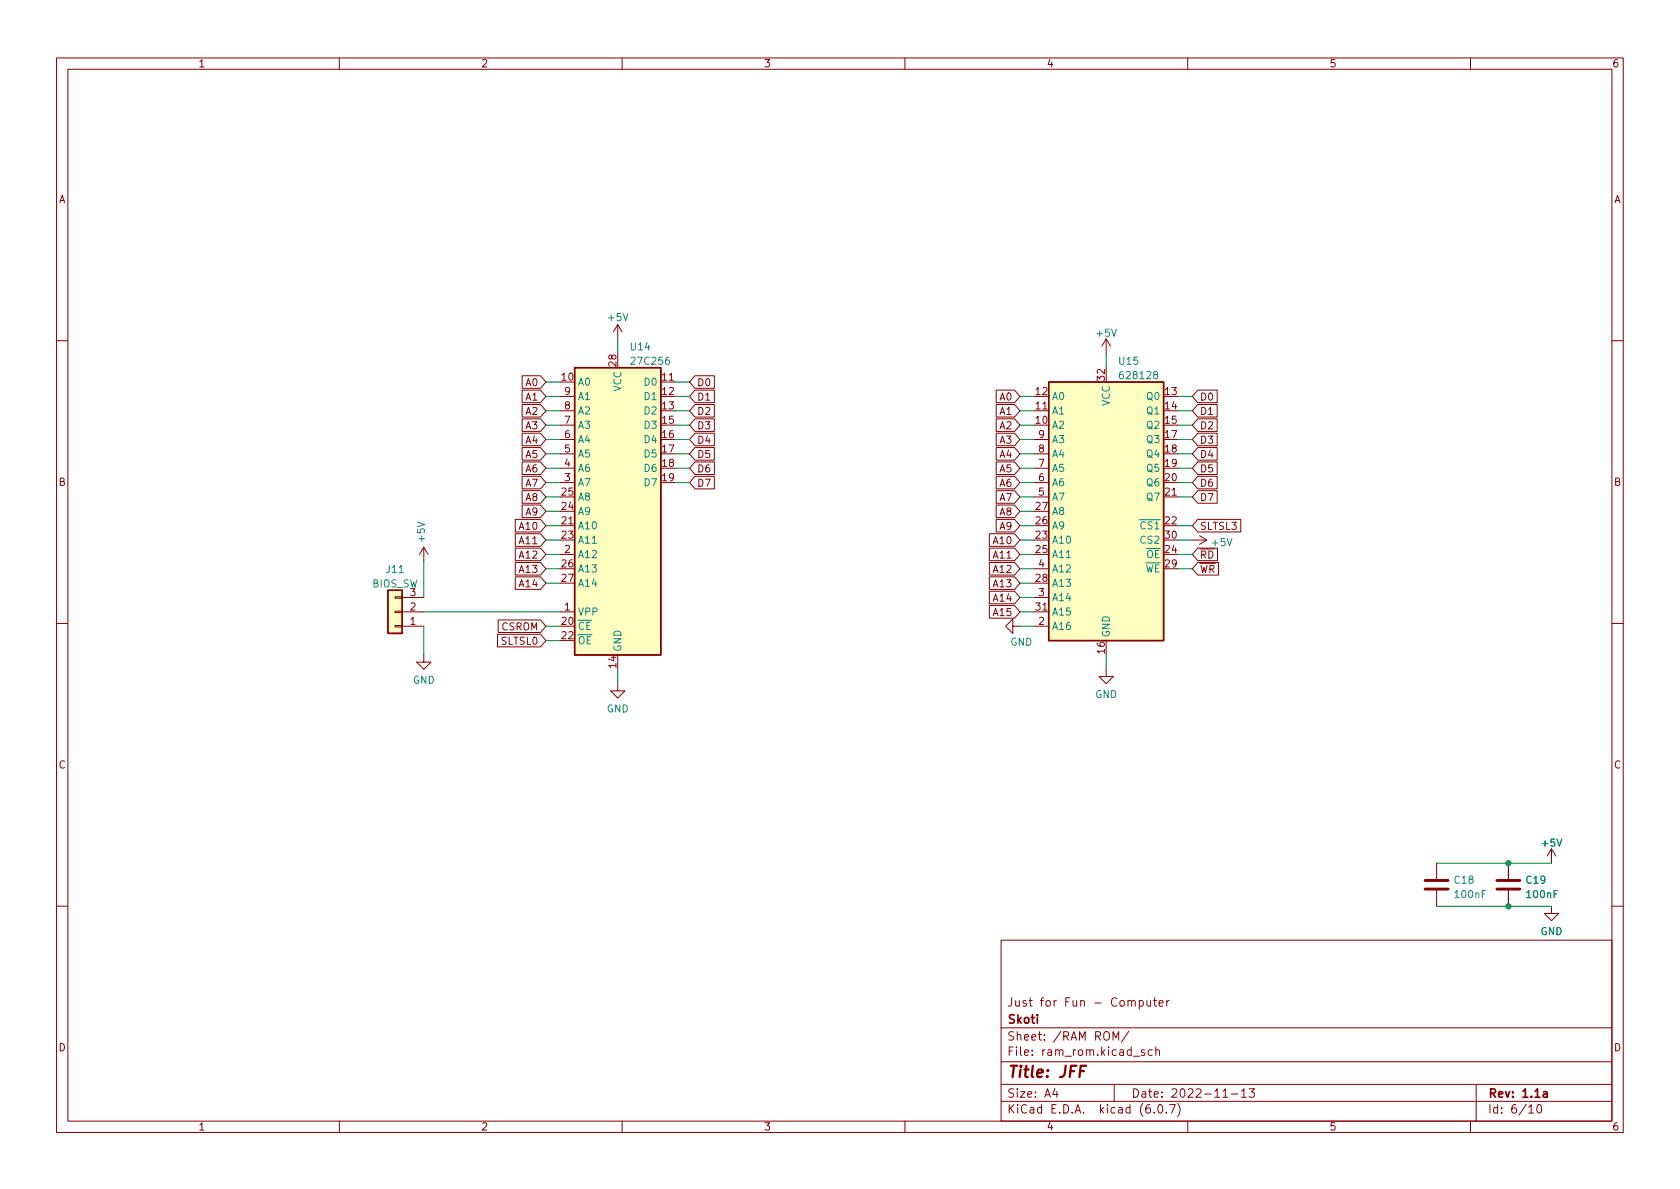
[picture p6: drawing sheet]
<svg xmlns="http://www.w3.org/2000/svg" width="297mm" height="210mm" viewBox="0 0 297 210" stroke-linecap="round" stroke-linejoin="round" font-family="sans-serif">
<g fill="none" stroke="#840000" stroke-width=".18">
<path d="M10 10.2h277v190.1h-277zM12 12.2h273v186.1h-273zM60 10.2v2M110 10.2v2M160 10.2v2M210 10.2v2M260 10.2v2M109.2 57.4l-.7 1.3M109.2 57.4v2.5M109.2 57.4l.8 1.3M195.6 59.9l-.8 1.3M195.6 59.9v2.6"/>
<path d="M195.6 59.9l.7 1.3M10 60.2h2M92.3 79.1h3.3l.9 1.2-.9 1.1h-3.3zM92.3 74.1h3.3l.9 1.1-.9 1.1h-3.3zM92.3 69h3.3l.9 1.1-.9 1.1h-3.3zM92.3 71.5h3.3l.9 1.1-.9 1.1h-3.3zM92.3 76.6h3.3l.9 1.1-.9 1.1h-3.3zM92.3 66.4h3.3l.9 1.2-.9 1.1h-3.3zM99.1 77.7h2.5M99.1 75.2h2.5M99.1 72.6h2.5M99.1 70.1h2.5"/>
<path d="M116.8 67.6h2.6M122.9 69h3.4v2.2h-3.4l-1-1.1zM122.9 66.4h3.4v2.3h-3.4l-1-1.1zM122.9 71.5h3.4v2.2h-3.4l-1-1.1zM122.9 74.1h3.4v2.2h-3.4l-1-1.1zM122.9 76.6h3.4v2.2h-3.4l-1-1.1zM122.9 79.1h3.4v2.3h-3.4l-1-1.1zM176.1 76.6h3.3l.9 1.1-.9 1.1h-3.3zM176.1 71.5h3.3l.9 1.1-.9 1.1h-3.3zM176.1 74.1h3.3l.9 1.1-.9 1.1h-3.3zM176.1 69h3.3l.9 1.1-.9 1.1h-3.3zM176.1 79.1h3.3l.9 1.2-.9 1.1h-3.3z"/>
<path d="M182.9 77.7h2.5M182.9 72.6h2.5M211.8 71.5h3.4v2.2h-3.4l-1-1.1zM211.8 69h3.4v2.2h-3.4l-1-1.1zM211.8 76.6h3.4v2.2h-3.4l-1-1.1zM211.8 74.1h3.4v2.2h-3.4l-1-1.1zM211.8 79.1h3.4v2.3h-3.4l-1-1.1zM285 60.2h2M74.9 96.8l-.7 1.2M74.9 96.8v2.5M74.9 96.8l.8 1.2M91.1 96.9h4.5l.9 1.1-.9 1.1h-4.5z"/>
<path d="M91.1 99.5h4.5l.9 1.1-.9 1.1h-4.5zM91.1 91.8h4.5l.9 1.2-.9 1.1h-4.5zM91.1 94.4h4.5l.9 1.1-.9 1.1h-4.5zM92.3 81.7h3.3l.9 1.1-.9 1.1h-3.3zM92.3 86.8h3.3l.9 1.1-.9 1.1h-3.3zM92.3 84.2h3.3l.9 1.1-.9 1.1h-3.3zM92.3 89.3h3.3l.9 1.1-.9 1.1h-3.3zM99.1 98h2.5M99.1 93h2.5M99.1 85.3h2.5M99.1 82.8h2.5M99.1 80.3h2.5"/>
<path d="M122.9 81.7h3.4v2.2h-3.4l-1-1.1zM122.9 84.2h3.4v2.2h-3.4l-1-1.1zM174.9 94.4h4.5l.9 1.1-.9 1.1h-4.5zM174.9 96.9h4.5l.9 1.1-.9 1.1h-4.5zM174.9 99.5h4.5l.9 1.1-.9 1.1h-4.5zM176.1 84.2h3.3l.9 1.1-.9 1.1h-3.3zM176.1 86.8h3.3l.9 1.1-.9 1.1h-3.3zM176.1 91.8h3.3l.9 1.2-.9 1.1h-3.3zM176.1 81.7h3.3l.9 1.1-.9 1.1h-3.3zM176.1 89.3h3.3l.9 1.1-.9 1.1h-3.3zM182.9 85.3h2.5M182.9 82.8h2.5"/>
<path d="M182.9 80.3h2.5M182.9 87.9h2.5M205.7 87.9h2.6M210.8 95.5h2.6M211.8 99.5h3.6v2.2h-3.6l-1-1.1zM211.8 91.8h7.6v2.3h-7.6l-1-1.1zM211.8 96.9h3.5v2.2h-3.5l-1-1.1zM211.8 81.7h3.4v2.2h-3.4l-1-1.1zM211.8 86.8h3.4v2.2h-3.4l-1-1.1zM211.8 84.2h3.4v2.2h-3.4l-1-1.1zM212.1 94.7l1.3 .8M213.4 95.5l-1.3 .8"/>
<path d="M10 110.2h2M69.8 105.5h1.3v.3h-1.3zM69.8 108.1h1.3v.2h-1.3zM69.8 110.6h1.3v.3h-1.3zM71.1 108.2h3.8M71.1 110.7h3.8M71.1 105.7h3.8M74.9 115.8v1.3h1.3l-1.3 1.3-1.2-1.3h1.2M88 112.2h7.6l.9 1.1-.9 1.1h-7.6zM88.1 109.6h7.5l.9 1.1-.9 1.1h-7.5zM91.1 102h4.5l.9 1.1-.9 1.1h-4.5zM99.1 108.2h2.5"/>
<path d="M174.9 104.5h4.5l.9 1.2-.9 1.1h-4.5zM174.9 107.1h4.5l.9 1.1-.9 1.1h-4.5zM174.9 102h4.5l.9 1.1-.9 1.1h-4.5zM179.1 110.7v-1.2l-1.3 1.2 1.3 1.3v-1.3h1.2M182.9 108.2h2.5M182.9 110.7h2.5M182.9 105.7h2.5M182.9 100.6h2.5M195.6 118.4v1.2h1.2l-1.2 1.3-1.3-1.3h1.3M285 110.2h2M109.2 120.9v1.3h1.3l-1.3 1.2-1.3-1.2h1.3M254 152.6v2.8"/>
<path d="M254 157.5v2.8M266.7 152.6v2.8M266.7 157.5v2.8M274.3 150.1l-.7 1.3M274.3 150.1v2.5M274.3 150.1l.8 1.3M10 160.2h2M177 166.3h108v32h-108zM201.4 177l.5-.1 .2 .3v.4l-.1 .3h-.6M201.4 176.9v1.5M202.8 176.9l.1 1h.3l.2-.1M203.4 176.9v1"/>
<path d="M203.9 176.9h.6M204.1 176.4v1.3l.4 .2M204.9 177.4l.7-.1v-.3l-.5-.1-.2 .2 .1 .8h.6M206.3 176.9v1M206.7 176.9l-.3 .1-.1 .2M274.3 160.3v1.2h1.3l-1.3 1.3-1.3-1.3h1.3M285 160.2h2M60 198.3v2M110 198.3v2M160 198.3v2M177 194.8h108M177 191.8h108"/>
<path d="M177 187.8h108M177 181.8h108M186.5 192.5l-.4 1h1M186.9 193v1M196.8 183.9v-1.5l.5 1.1 .5-1.1v1.5M197 191.8v3M199.6 182.4l-1.3 1.9M200.4 186.8h1.1M202.4 185.7l-.4-.1-.2 .2 .1 .3 .5 .1v.4h-.6M203.7 185.7l-.4-.1-.3 .3v.4l.1 .3h.6M204.1 196.7v.1M204.4 185.8l.2-.2 .3 .1 .1 .9"/>
<path d="M204.4 185.1v1.5M204.9 195.4l.2-.1a.81 .81 0 0 1 .6 .7 .81 .81 0 0 1-.3 .8h-.2a.81 .81 0 0 1-.6-.6 .81 .81 0 0 1 .3-.8zM206.2 196.7v.1M206.8 195.3h1l-.7 1.5M208.2 195.1a1.72 1.72 0 0 1 0 2.3M210 198.3v2M216.2 194h.9M217.7 193.5h1.2M219.5 193l.4-.5v1.5M219.5 194h.9M220.9 192.5h.9l-.5 .6 .4 .1v.7l-.2 .1h-.4l-.2-.1M260 198.3v2"/>
<path d="M261 191.8v6.5M270.3 195.8l.4-.5v1.5M270.3 196.8h.9M271.9 195.4l.2-.1a.81 .81 0 0 1 .6 .7 .81 .81 0 0 1-.3 .8h-.2a.81 .81 0 0 1-.6-.6 .81 .81 0 0 1 .3-.8z"/>
</g>
<path d="M272.9 193.1h.6l.1 .9M273.6 193.4l-.5 .1a.29 .29 0 0 0-.3 .2 .29 .29 0 0 0 .3 .3h.5" fill="none" stroke="#840000" stroke-width=".3"/>
<path d="M192 188.5h-.9l-.3 2" fill="none" stroke="#840000" stroke-width=".4"/>
<path d="M252 157.2h4M252 155.7h4M264.7 157.2h4M264.7 155.7h4" fill="none" stroke="#840000" stroke-width=".51"/>
<g fill="#ffffc2" stroke="#ffffc2" stroke-width=".18">
<path d="M101.6 65h15.2v50.8h-15.2z"/>
<path d="M185.4 67.6h20.3v45.7h-20.3z"/>
<path d="M68.6 104.4h2.5v7.6h-2.5z"/>
</g>
<path d="M101.6 65h15.2v50.8h-15.2zM185.4 67.6h20.3v45.7h-20.3zM68.6 104.4h2.5v7.6h-2.5z" fill="none" stroke="#840000" stroke-width=".25"/>
<g fill="none" stroke="#008400" stroke-width=".18">
<path d="M109.2 59.9v2.6M96.5 67.6h2.6M96.5 72.6h2.6M96.5 70.1h2.6M96.5 77.7h2.6M96.5 75.2h2.6M119.4 67.6h2.5M119.4 72.6h2.5M119.4 70.1h2.5M119.4 77.7h2.5M119.4 75.2h2.5M180.3 72.6h2.6"/>
<path d="M180.3 70.1h2.6M180.3 77.7h2.6M180.3 75.2h2.6M195.6 62.5v2.5M208.3 72.6h2.5M208.3 70.1h2.5M208.3 77.7h2.5M208.3 75.2h2.5M74.9 99.3v6.4M96.5 87.9h2.6M96.5 95.5h2.6M96.5 90.4h2.6"/>
<path d="M96.5 93h2.6M96.5 98h2.6M96.5 85.3h2.6M96.5 82.8h2.6M96.5 80.3h2.6M119.4 85.3h2.5M119.4 82.8h2.5M119.4 80.3h2.5M180.3 87.9h2.6M180.3 95.5h2.6M180.3 90.4h2.6M180.3 93h2.6"/>
<path d="M180.3 98h2.6M180.3 85.3h2.6M180.3 82.8h2.6M180.3 80.3h2.6M208.3 87.9h2.5M208.3 95.5h2.5M208.3 93h2.5M208.3 98h2.5M208.3 85.3h2.5M208.3 82.8h2.5M208.3 80.3h2.5M74.9 110.7v5.1"/>
<path d="M74.9 108.2h24.2M96.5 103.1h2.6M96.5 100.6h2.6M96.5 110.7h2.6M96.5 113.3h2.6M109.2 118.4v2.5M180.3 103.1h2.6M180.3 100.6h2.6M180.3 108.2h2.6M180.3 110.7h2.6M180.3 105.7h2.6M195.6 115.8v2.6"/>
<path d="M208.3 100.6h2.5M254 152.6h20.3M254 160.3h20.3"/>
</g>
<g fill="#008400" stroke="#008400" stroke-width=".18">
<circle cx="266.7" cy="152.6" r=".46"/>
<circle cx="266.7" cy="160.3" r=".46"/>
</g>
<text font-size="2.8" fill="#840000" x="178" y="190.6">Title: JFF</text>
<g font-size="2.1" fill="#840000">
<text x="178" y="178">Just for Fun - Computer</text>
<text x="178" y="184">Sheet: /RAM ROM/</text>
<text x="178" y="181">Skoti</text>
<text x="178" y="186.7">File: ram_rom.kicad_sch</text>
<text x="178" y="196.9">KiCad E.D.A. kicad (6.0.7)</text>
<text x="178" y="194.1">Size: A4</text>
<text x="200" y="194.1">Date: 2022-11-13</text>
<text x="263" y="194.1">Rev: 1.1a</text>
<text x="263" y="196.9">Id: 6/10</text>
</g>
<g font-size="1.8" fill="#840000">
<text x="35" y="11.9">1</text>
<text x="85" y="11.9">2</text>
<text x="135" y="11.9">3</text>
<text x="185" y="11.9">4</text>
<text x="235" y="11.9">5</text>
<text x="285" y="11.9">6</text>
<text x="10.3" y="35.9">A</text>
<text x="285.3" y="35.9">A</text>
<text x="109" y="64.7" transform="rotate(-90 109 64.7)">28</text>
<text x="93" y="70.8">A1</text>
<text x="93" y="68.3">A0</text>
<text x="99.3" y="67.3">10</text>
<text x="99.8" y="69.8">9</text>
<text x="117.1" y="67.3">11</text>
<text x="117.1" y="69.8">12</text>
<text x="123.2" y="70.8">D1</text>
<text x="123.2" y="68.3">D0</text>
<text x="176.8" y="70.8">A0</text>
<text x="183.2" y="69.8">12</text>
<text x="195.3" y="67.3" transform="rotate(-90 195.3 67.3)">32</text>
<text x="206" y="69.8">13</text>
<text x="212.1" y="70.8">D0</text>
<text x="93" y="75.9">A3</text>
<text x="93" y="73.4">A2</text>
<text x="99.8" y="77.5">6</text>
<text x="99.8" y="74.9">7</text>
<text x="99.8" y="72.4">8</text>
<text x="117.1" y="72.4">13</text>
<text x="117.1" y="74.9">15</text>
<text x="117.1" y="77.5">16</text>
<text x="123.2" y="73.4">D2</text>
<text x="123.2" y="75.9">D3</text>
<text x="176.8" y="73.4">A1</text>
<text x="176.8" y="75.9">A2</text>
<text x="183.2" y="74.9">10</text>
<text x="183.2" y="72.4">11</text>
<text x="183.7" y="77.5">9</text>
<text x="206" y="72.4">14</text>
<text x="206" y="74.9">15</text>
<text x="206" y="77.5">17</text>
<text x="212.1" y="73.4">D1</text>
<text x="212.1" y="75.9">D2</text>
<text x="93" y="81">A5</text>
<text x="93" y="83.5">A6</text>
<text x="93" y="78.4">A4</text>
<text x="99.8" y="82.5">4</text>
<text x="99.8" y="80">5</text>
<text x="117.1" y="80">17</text>
<text x="117.1" y="82.5">18</text>
<text x="123.2" y="83.5">D6</text>
<text x="123.2" y="78.4">D4</text>
<text x="123.2" y="81">D5</text>
<text x="176.8" y="78.4">A3</text>
<text x="176.8" y="81">A4</text>
<text x="176.8" y="83.5">A5</text>
<text x="183.7" y="82.5">7</text>
<text x="183.7" y="80">8</text>
<text x="206" y="80">18</text>
<text x="206" y="82.5">19</text>
<text x="212.1" y="78.4">D3</text>
<text x="212.1" y="81">D4</text>
<text x="212.1" y="83.5">D5</text>
<text x="10.3" y="85.9">B</text>
<text x="93" y="88.6">A8</text>
<text x="93" y="86.1">A7</text>
<text x="99.3" y="87.6">25</text>
<text x="99.8" y="85.1">3</text>
<text x="117.1" y="85.1">19</text>
<text x="123.2" y="86.1">D7</text>
<text x="176.8" y="86.1">A6</text>
<text x="176.8" y="88.6">A7</text>
<text x="183.7" y="87.6">5</text>
<text x="183.7" y="85.1">6</text>
<text x="206" y="85.1">20</text>
<text x="206" y="87.6">21</text>
<text x="212.1" y="88.6">D7</text>
<text x="212.1" y="86.1">D6</text>
<text x="285.3" y="85.9">B</text>
<text x="92" y="93.7">A10</text>
<text x="93" y="91.1">A9</text>
<text x="99.3" y="92.7">21</text>
<text x="99.3" y="95.2">23</text>
<text x="99.3" y="90.2">24</text>
<text x="176.8" y="93.7">A9</text>
<text x="176.8" y="91.1">A8</text>
<text x="183.2" y="95.2">23</text>
<text x="183.2" y="92.7">26</text>
<text x="183.2" y="90.2">27</text>
<text x="206" y="92.7">22</text>
<text x="206" y="95.2">30</text>
<text x="212.1" y="93.7">SLTSL3</text>
<text x="92" y="98.8">A12</text>
<text x="92" y="101.3">A13</text>
<text x="92" y="96.2">A11</text>
<text x="99.3" y="100.3">26</text>
<text x="99.8" y="97.8">2</text>
<text x="175.8" y="96.2">A10</text>
<text x="175.8" y="98.8">A11</text>
<text x="175.8" y="101.3">A12</text>
<text x="183.2" y="97.8">25</text>
<text x="183.7" y="100.3">4</text>
<text x="206" y="97.8">24</text>
<text x="206" y="100.3">29</text>
<text x="212.1" y="101.3">~{WR}</text>
<text x="212.1" y="98.8">~{RD}</text>
<text x="72.5" y="107.9">2</text>
<text x="72.5" y="105.4">3</text>
<text x="92" y="103.8">A14</text>
<text x="99.3" y="102.9">27</text>
<text x="99.8" y="107.9">1</text>
<text x="175.8" y="106.4">A14</text>
<text x="175.8" y="103.8">A13</text>
<text x="183.2" y="102.9">28</text>
<text x="183.2" y="107.9">31</text>
<text x="183.7" y="105.4">3</text>
<text x="72.5" y="110.5">1</text>
<text x="88.7" y="111.5">CSROM</text>
<text x="99.3" y="110.5">20</text>
<text x="99.3" y="113">22</text>
<text x="175.8" y="108.9">A15</text>
<text x="183.7" y="110.5">2</text>
<text x="88.7" y="114">SLTSL0</text>
<text x="109" y="118.1" transform="rotate(-90 109 118.1)">14</text>
<text x="195.3" y="115.5" transform="rotate(-90 195.3 115.5)">16</text>
<text x="10.3" y="135.9">C</text>
<text x="285.3" y="135.9">C</text>
<text x="10.3" y="185.9">D</text>
<text x="285.3" y="185.9">D</text>
<text x="35" y="199.9">1</text>
<text x="85" y="199.9">2</text>
<text x="135" y="199.9">3</text>
<text x="185" y="199.9">4</text>
<text x="235" y="199.9">5</text>
<text x="285" y="199.9">6</text>
</g>
<g font-size="1.8" fill="#008484">
<text x="107.6" y="56.8">+5V</text>
<text x="194" y="59.5">+5V</text>
<text x="111.6" y="62">U14</text>
<text x="111.9" y="64.5">27C256</text>
<text x="197.9" y="64.5">U15</text>
<text x="102.1" y="68.2">A0</text>
<text x="102.1" y="70.7">A1</text>
<text x="109.9" y="69.3" transform="rotate(-90 109.9 69.3)">VCC</text>
<text x="114.1" y="68.2">D0</text>
<text x="114.1" y="70.7">D1</text>
<text x="185.9" y="70.7">A0</text>
<text x="196.2" y="71.8" transform="rotate(-90 196.2 71.8)">VCC</text>
<text x="198.4" y="67">628128</text>
<text x="202.9" y="70.7">Q0</text>
<text x="102.1" y="75.8">A3</text>
<text x="102.1" y="73.3">A2</text>
<text x="114.1" y="73.3">D2</text>
<text x="114.1" y="75.8">D3</text>
<text x="185.9" y="75.8">A2</text>
<text x="185.9" y="73.3">A1</text>
<text x="202.9" y="73.3">Q1</text>
<text x="202.9" y="75.8">Q2</text>
<text x="102.1" y="83.4">A6</text>
<text x="102.1" y="80.9">A5</text>
<text x="102.1" y="78.4">A4</text>
<text x="114.1" y="78.4">D4</text>
<text x="114.1" y="80.9">D5</text>
<text x="114.1" y="83.4">D6</text>
<text x="185.9" y="83.4">A5</text>
<text x="185.9" y="80.9">A4</text>
<text x="185.9" y="78.4">A3</text>
<text x="202.9" y="78.4">Q3</text>
<text x="202.9" y="80.9">Q4</text>
<text x="202.9" y="83.4">Q5</text>
<text x="102.1" y="88.5">A8</text>
<text x="102.1" y="86">A7</text>
<text x="114.1" y="86">D7</text>
<text x="185.9" y="88.5">A7</text>
<text x="185.9" y="86">A6</text>
<text x="202.9" y="86">Q6</text>
<text x="202.9" y="88.5">Q7</text>
<text x="75.1" y="95.7" transform="rotate(-90 75.1 95.7)">+5V</text>
<text x="102.1" y="93.6">A10</text>
<text x="102.1" y="91.1">A9</text>
<text x="185.9" y="93.6">A9</text>
<text x="185.9" y="91.1">A8</text>
<text x="200.4" y="93.6">~{CS1}</text>
<text x="68.4" y="101.3">J11</text>
<text x="102.1" y="98.7">A12</text>
<text x="102.1" y="96.1">A11</text>
<text x="102.1" y="101.2">A13</text>
<text x="185.9" y="96.1">A10</text>
<text x="185.9" y="98.7">A11</text>
<text x="185.9" y="101.2">A12</text>
<text x="201" y="101.2">~{WE}</text>
<text x="201.3" y="98.7">~{OE}</text>
<text x="201.8" y="96.1">CS2</text>
<text x="214.4" y="96.6">+5V</text>
<text x="65.8" y="103.9">BIOS_SW</text>
<text x="102.1" y="103.8">A14</text>
<text x="185.9" y="103.8">A13</text>
<text x="185.9" y="106.3">A14</text>
<text x="102.1" y="108.8">VPP</text>
<text x="102.1" y="111.4">~{CE}</text>
<text x="102.1" y="113.9">~{OE}</text>
<text x="185.9" y="111.4">A16</text>
<text x="185.9" y="108.8">A15</text>
<text x="196.2" y="112.8" transform="rotate(-90 196.2 112.8)">GND</text>
<text x="109.9" y="115.3" transform="rotate(-90 109.9 115.3)">GND</text>
<text x="178.6" y="114.2">GND</text>
<text x="73" y="120.9">GND</text>
<text x="107.3" y="126">GND</text>
<text x="193.6" y="123.4">GND</text>
<text x="272.7" y="149.7">+5V</text>
<text x="257.2" y="156.3">C18</text>
<text x="257.4" y="158.8">100nF</text>
<text x="269.9" y="156.3">C19</text>
<text x="270.1" y="158.8">100nF</text>
<text x="272.4" y="165.3">GND</text>
</g>
</svg>
